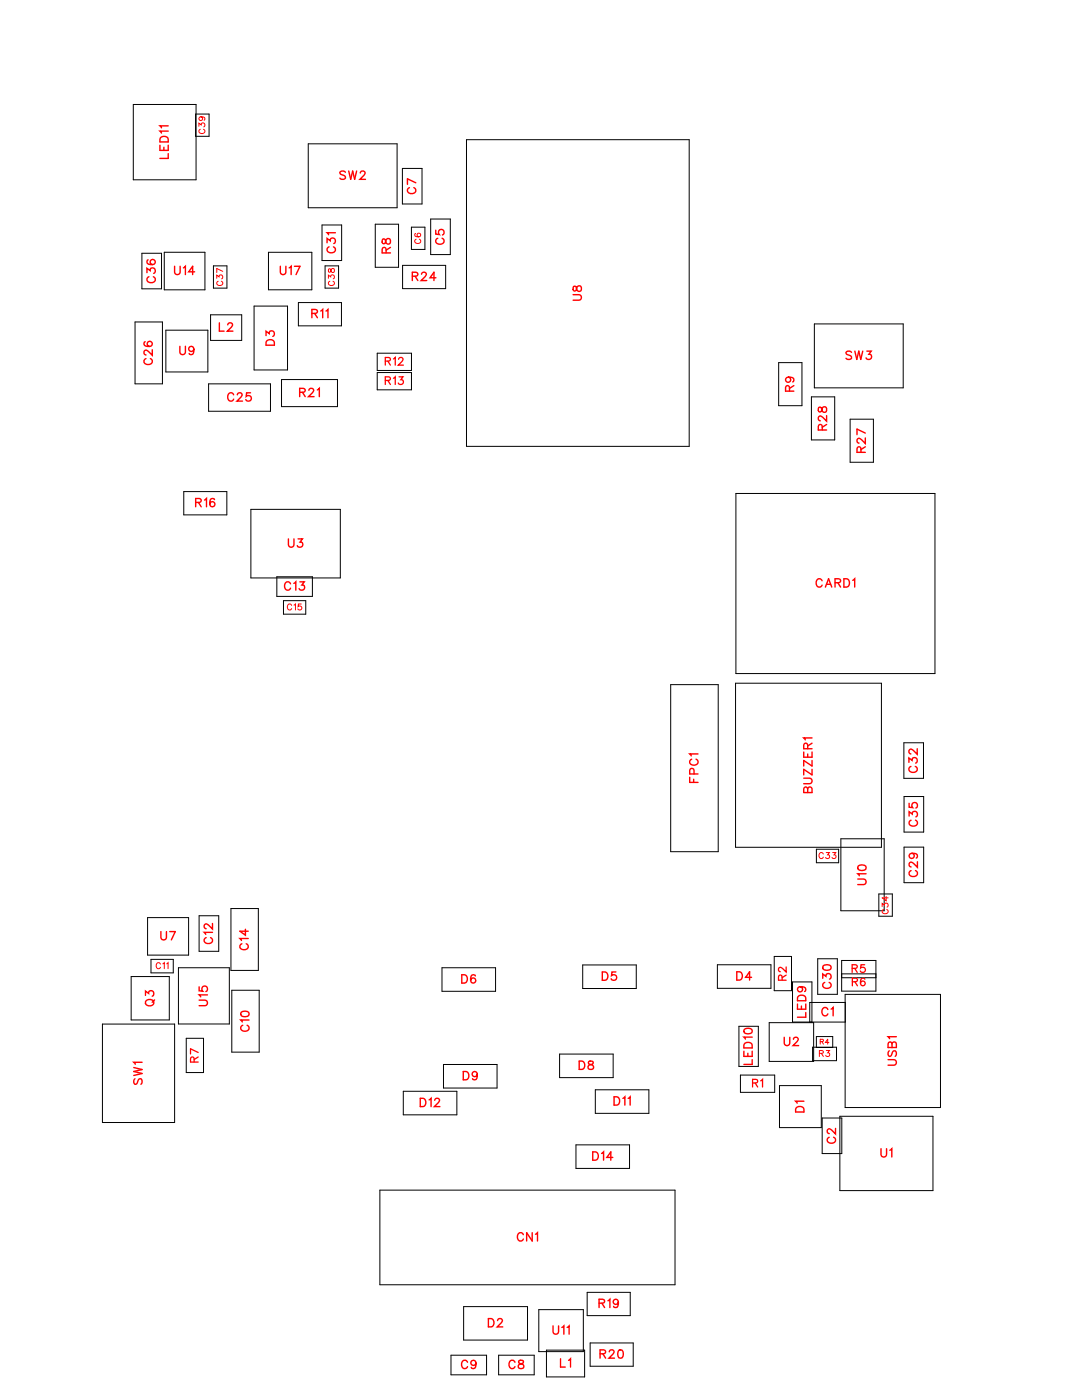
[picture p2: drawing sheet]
<svg xmlns="http://www.w3.org/2000/svg" width="93mm" height="119mm" viewBox="0 0 93 119" stroke-linecap="round" stroke-linejoin="round" font-family="sans-serif">
<g fill="none" stroke="#000" stroke-width=".09">
<path d="M11.4 8.9h5.3v6.4h-5.3zM16.7 9.7h1.1v1.9h-1.1zM26.3 12.3h7.6v5.4h-7.6zM27.5 19.2h1.6v3h-1.6zM32 19.1h2v3.7h-2zM34.3 14.4h1.7v3h-1.7zM35.1 19.4h1.2v1.9h-1.2zM36.7 18.7h1.7v3h-1.7zM39.8 11.9h19v26.2h-19zM11.5 27.5h2.4v5.3h-2.4zM12.1 21.6h1.7v3h-1.7zM14 21.5h3.5v3.2h-3.5z"/>
<path d="M14.2 28.2h3.5v3.5h-3.5zM17.8 32.8h5.3v2.3h-5.3zM18 26.9h2.6v2.1h-2.6zM18.2 22.7h1.2v1.9h-1.2zM21.7 26.1h2.8v5.5h-2.8zM22.9 21.5h3.7v3.2h-3.7zM24 32.4h4.8v2.3h-4.8zM25.5 25.8h3.6v2h-3.6zM27.7 22.7h1.2v1.9h-1.2zM32.2 30.1h2.9v1.5h-2.9zM32.2 31.8h2.9v1.5h-2.9zM34.3 22.6h3.7v2h-3.7z"/>
<path d="M66.4 30.9h2v3.7h-2zM69.2 33.9h2v3.6h-2zM69.5 27.6h7.6v5.5h-7.6zM72.5 35.8h2v3.6h-2zM15.7 41.9h3.7v2h-3.7zM21.4 43.5h7.6v5.8h-7.6zM23.6 49.2h3.1v1.7h-3.1zM24.2 51.3h1.9v1.1h-1.9zM57.2 58.4h4.1v14.3h-4.1zM62.8 58.3h12.4v14h-12.4zM62.8 42.1h17v15.4h-17zM12.6 78.3h3.5v3.2h-3.5z"/>
<path d="M17 78.1h1.7v3.1h-1.7zM19.7 77.5h2.3v5.3h-2.3zM69.7 72.5h1.9v1.1h-1.9zM71.7 71.6h3.7v6.1h-3.7zM75 76.3h1.1v1.9h-1.1zM77.1 63.4h1.7v3h-1.7zM77.1 72.3h1.7v3h-1.7zM77.1 68h1.7v3h-1.7zM8.7 87.4h6.2v8.4h-6.2zM11.2 83.3h3.2v3.7h-3.2zM12.9 81.9h1.9v1.1h-1.9zM15.2 82.6h4.4v4.8h-4.4z"/>
<path d="M15.9 88.6h1.5v2.9h-1.5zM19.8 84.5h2.3v5.3h-2.3zM34.4 93.1h4.6v2h-4.6zM37.7 82.6h4.6v2h-4.6zM37.8 90.8h4.6v2h-4.6zM47.7 89.9h4.6v2.1h-4.6zM49.1 97.7h4.6v2h-4.6zM49.7 82.3h4.6v2h-4.6zM50.8 93h4.6v2h-4.6zM61.2 82.3h4.6v2h-4.6zM63 87.6h1.7v3.4h-1.7zM63.2 91.7h2.9v1.5h-2.9z"/>
<path d="M65.6 87.3h3.8v3.3h-3.8zM66.1 81.6h1.4v2.9h-1.4zM66.5 92.6h3.6v3.6h-3.6zM69.3 87.2v-3.4h-1.7v3.4h4.5v-1.7h-3v1.7M69.3 89.4h2.1v1.1h-2.1zM69.6 88.4h1.4v1h-1.4zM69.8 81.8h1.6v3h-1.6zM70.1 95.4h1.7v3h-1.7zM71.7 95.2h7.9v6.4h-7.9zM71.8 82h2.9v2.6h-2.9zM71.8 83.4h2.9M71.8 83.1h2.9"/>
<path d="M72.1 84.8h8.1v9.7h-8.1zM32.4 101.6h25.2v8h-25.2zM38.5 115.6h3v1.7h-3zM39.6 111.5h5.4v2.8h-5.4zM42.5 115.6h3.1v1.7h-3.1zM46 111.7h3.8v3.6h-3.8zM46.6 115.2h3.3v2.3h-3.3zM50.1 110.3h3.7v2h-3.7zM50.3 114.6h3.7v2h-3.7z"/>
</g>
<g fill="none" stroke="#f00" stroke-width=".12">
<path d="M13.6 12.4v.4h.8v-.4M13.7 11.8a.39 .39 0 0 1 .7 .1v.2h-.8zM14 12.6v.2M14.4 11.2h-.8l.2 .2M14.4 10.7h-.8l.2 .2M14.4 13.1v.4h-.8M28.6 19.9h-.7l.1 .1M29.5 14.7l-.2-.1-.3 .1 .1 .2 .3 .1 .1 .2-.2 .1-.3-.1M29.8 14.6l.1 .7 .2-.7 .2 .7 .1-.7M30.7 14.8l.2-.2h.1l.1 .1-.1 .3-.3 .3h.5M34.9 16a.26 .26 0 0 0-.1 .3 .26 .26 0 0 0 .2 .2h.2a.26 .26 0 0 0 .3-.2 .26 .26 0 0 0-.2-.3M35.5 15.6l-.7-.3v.4"/>
<path d="M37.2 19.6v.4h.3a.25 .25 0 0 1 0-.4 .25 .25 0 0 1 .3 .1 .25 .25 0 0 1-.1 .3M12.4 29.2h-.1a.35 .35 0 0 0 .3 .4 .35 .35 0 0 0 .4-.2 .22 .22 0 0 0-.2-.3 .22 .22 0 0 0-.2 .2 .22 .22 0 0 0 .2 .3M12.5 30.6a.26 .26 0 0 0-.2 .3 .26 .26 0 0 0 .3 .2h.1a.26 .26 0 0 0 .3-.2 .26 .26 0 0 0-.2-.3M12.5 23.3v-.4l.3 .2a.24 .24 0 0 1 .4-.2 .24 .24 0 0 1-.1 .4M12.6 22.2a.35 .35 0 0 0 .2 .4 .35 .35 0 0 0 .4-.2 .22 .22 0 0 0-.2-.3 .22 .22 0 0 0-.2 .2 .22 .22 0 0 0 .2 .3M12.7 23.6a.26 .26 0 0 0-.2 .3 .26 .26 0 0 0 .3 .2h.2a.26 .26 0 0 0 .2-.2 .26 .26 0 0 0-.1-.3M13 29.8v.5l-.3-.3-.3-.1-.1 .1v.1l.2 .2M14.9 22.7v.5l.2 .2 .2-.1 .1-.6M15.3 29.6v.5l.2 .2 .3-.1v-.6M15.6 22.9l.2-.2v.7M16.5 29.8a.22 .22 0 0 1-.3 .2 .22 .22 0 0 1-.1-.4 .22 .22 0 0 1 .4 .1v.1a.34 .34 0 0 1-.2 .5l-.2-.1M16.6 23.2h-.5l.3-.5v.7"/>
<path d="M18.7 27.5v.8h.4M19.4 27.7l.2-.2h.1l.1 .2-.1 .2-.3 .4h.5M19.9 33.7a.26 .26 0 0 0-.3-.2 .26 .26 0 0 0-.2 .3v.2a.26 .26 0 0 0 .2 .2 .26 .26 0 0 0 .3-.1M20.3 33.7l.1-.2h.1l.2 .2-.1 .2-.4 .3h.5M21.4 33.5h-.4v.3a.25 .25 0 0 1 .4 0 .25 .25 0 0 1-.1 .4 .25 .25 0 0 1-.3-.1M22.7 28.6v-.3l.3 .2a.24 .24 0 0 1 .4-.2 .24 .24 0 0 1-.1 .4M22.8 29.1l.2-.1 .3 .1 .1 .4h-.7zM23.9 22.7v.5l.2 .2 .3-.1v-.6M24.7 22.9l.1-.2v.7M25.1 22.7h.5l-.3 .7M25.6 33.5l.4-.1v-.1l-.1-.2h-.3v.7M25.8 33.5l.2 .3"/>
<path d="M26.4 33.3l.1-.2h.1l.2 .2-.1 .2-.4 .3h.5M26.6 26.7h.4l.1-.2-.2-.1h-.3v.7M26.8 26.7l.3 .4M27.1 33.3l.1-.2v.7M27.4 26.5l.1-.1v.7M27.8 26.5l.2-.1v.7M27.9 20.7v-.4l.3 .2a.24 .24 0 0 1 .4-.1 .24 .24 0 0 1-.1 .4M28.1 21.1a.26 .26 0 0 0-.2 .3 .26 .26 0 0 0 .3 .2h.1a.26 .26 0 0 0 .3-.2 .26 .26 0 0 0-.2-.3M32.6 20.4v.4h.2l.3-.4a.24 .24 0 0 1 .2 .2 .24 .24 0 0 1-.2 .2l-.2-.1-.1-.3zM32.9 21.6v-.4l-.2-.1-.1 .2v.3h.7M33.3 21.1l-.4 .2M35.2 23.6l.4-.1 .1-.1-.2-.2h-.3v.7"/>
<path d="M35.4 23.6l.3 .3M36 23.4l.1-.2h.1l.2 .2-.1 .2-.4 .3h.5M37.2 23.7h-.5l.3-.5v.7M37.3 20.3a.26 .26 0 0 0-.1 .3 .26 .26 0 0 0 .2 .2h.2a.26 .26 0 0 0 .3-.2 .26 .26 0 0 0-.2-.3M48.9 25.1h.5l.2 .2-.1 .3h-.6M48.9 24.5v.3h.2l.3-.4a.24 .24 0 0 1 .2 .2 .24 .24 0 0 1-.2 .3l-.2-.1-.1-.3zM67.3 32.2a.22 .22 0 0 1 .1 .3 .22 .22 0 0 1-.3 .1 .22 .22 0 0 1 0-.4h.2a.34 .34 0 0 1 .4 .3l-.1 .1M67.4 33.4l-.1-.4-.1-.1-.2 .2v.3h.7M67.7 32.9l-.3 .2M69.9 34.8v.3h.1l.3-.4a.24 .24 0 0 1 .2 .2 .24 .24 0 0 1-.2 .3l-.1-.1-.1-.3zM70.2 36.7l-.1-.4-.2-.1-.1 .2v.3h.7M70.5 35.5v.4l-.3-.3-.3-.1-.1 .1v.2l.2 .1"/>
<path d="M70.5 36.2l-.3 .3M72.6 30.1l-.1-.1-.3 .1v.1l.4 .3v.1l-.1 .1-.3-.1M72.9 30l.2 .7 .2-.7 .1 .7 .2-.7M73.5 38.6l-.1-.4-.1-.1-.2 .2v.3h.7M73.8 37.4v.4l-.3-.3-.2-.1-.2 .1v.2l.2 .1M73.8 38.1l-.3 .3M73.8 37l-.7-.4v.5M74 30h.3l-.2 .2a.24 .24 0 0 1 .2 .4 .24 .24 0 0 1-.4-.1M16.7 42.9l.4-.1 .1-.1-.2-.2h-.3v.7M16.9 42.9l.3 .3M17.4 42.7l.2-.2v.7M18.3 42.6a.35 .35 0 0 0-.5 .2 .35 .35 0 0 0 .3 .4 .22 .22 0 0 0 .2-.2 .22 .22 0 0 0-.2-.2 .22 .22 0 0 0-.2 .2"/>
<path d="M24.6 46v.5l.2 .2 .2-.1 .1-.6M24.8 49.8a.26 .26 0 0 0-.3-.2 .26 .26 0 0 0-.2 .3v.2a.26 .26 0 0 0 .2 .3 .26 .26 0 0 0 .3-.2M25.1 49.8l.1-.2v.8M25.4 46h.4l-.2 .3a.24 .24 0 0 1 .2 .3 .24 .24 0 0 1-.4 0M25.6 49.6h.4l-.2 .3a.24 .24 0 0 1 .1 .4 .24 .24 0 0 1-.4-.1M70.1 49.6a.26 .26 0 0 0-.3-.2 .26 .26 0 0 0-.2 .3v.1a.26 .26 0 0 0 .2 .3 .26 .26 0 0 0 .3-.2M70.4 50.1l.3-.7 .3 .7M70.5 49.9h.4M71.2 49.7h.4l.1-.2-.5-.1v.7M71.5 49.7l.2 .4M72 49.4h.2a.38 .38 0 0 1 .3 .3 .38 .38 0 0 1-.3 .4h-.2zM72.8 49.5l.1-.1v.7"/>
<path d="M13.7 79.5v.5l.2 .2 .3-.1v-.6M14.5 79.5h.5l-.4 .7M18.1 79.6h-.7l.2 .1M18.1 78.8v.5l-.3-.4-.2-.1-.2 .2v.1l.2 .1M20.9 79.3v.5l-.4-.3h.7M58.8 66.3v.5h.8M59 64.8a.26 .26 0 0 0-.2 .3 .26 .26 0 0 0 .3 .2h.2a.26 .26 0 0 0 .3-.2 .26 .26 0 0 0-.2-.3M59.2 66.5v.3M59.2 66v-.4h-.3l-.1 .4h.8M59.6 64.3h-.8l.2 .2M68.6 66.4h.5l.2 .2-.1 .2-.6 .1M68.6 64.2v.4h.7v-.4"/>
<path d="M68.9 67.3l-.1-.1h-.2v.4h.7v-.3l-.2-.1h-.2v.4M68.9 63.9v-.4l-.3-.1v.5h.7M68.9 64.3v.3M69.3 63h-.7l.1 .1M69.3 65.6v.5l-.7-.5v.5M69.3 64.9v.5l-.7-.5v.5M69.3 63.4l-.4 .3M73.2 75h.5l.2 .2-.1 .2-.6 .1M73.2 73.9l.3-.1a.3 .3 0 0 1 .4 .3 .38 .38 0 0 1-.4 .2 .38 .38 0 0 1-.3-.3zM73.9 74.6h-.7l.1 .1M77.5 65v-.3l.3 .2a.24 .24 0 0 1 .4-.2 .24 .24 0 0 1-.1 .4M77.6 69.6v-.3l.2 .2a.24 .24 0 0 1 .4-.2 .24 .24 0 0 1-.1 .4"/>
<path d="M77.6 68.5v.4h.3a.25 .25 0 0 1 0-.4 .25 .25 0 0 1 .3 .1 .25 .25 0 0 1-.1 .3M77.7 65.4a.26 .26 0 0 0-.2 .3 .26 .26 0 0 0 .3 .2h.2a.26 .26 0 0 0 .3-.2 .26 .26 0 0 0-.2-.3M77.7 74.3a.26 .26 0 0 0-.1 .3 .26 .26 0 0 0 .2 .2h.2a.26 .26 0 0 0 .3-.2 .26 .26 0 0 0-.2-.3M77.7 70a.26 .26 0 0 0-.1 .3 .26 .26 0 0 0 .2 .2h.2a.26 .26 0 0 0 .3-.2 .26 .26 0 0 0-.2-.3M77.8 72.8a.22 .22 0 0 1 .2 .3 .22 .22 0 0 1-.4 .1 .22 .22 0 0 1 .1-.4h.1a.34 .34 0 0 1 .5 .3l-.1 .1M78.3 63.9v.5l-.4-.4-.2-.1-.2 .2v.1l.2 .1M78.3 73.5v.5l-.4-.3-.2-.1-.1 .1v.1l.1 .2M11.4 91.1l.7 .2-.7 .1 .7 .2-.7 .2M11.5 92l-.1 .2 .1 .3h.2l.2-.5h.1l.1 .2-.1 .3M12.1 90.6h-.7l.1 .2M12.4 84.9v-.3l.3 .2a.24 .24 0 0 1 .4-.2 .24 .24 0 0 1-.1 .4M12.5 85.4a.35 .35 0 0 1 .4-.1 .35 .35 0 0 1 .2 .4 .33 .33 0 0 1-.5 .1 .33 .33 0 0 1-.1-.4z"/>
<path d="M13.2 85.3l-.2 .2M17 85.3h.5l.2 .2-.1 .3h-.6M17 84.2v.3l.3 .1a.25 .25 0 0 1 0-.4 .25 .25 0 0 1 .4 0 .25 .25 0 0 1-.1 .4M17.6 80a.26 .26 0 0 0-.2 .3 .26 .26 0 0 0 .3 .2h.2a.26 .26 0 0 0 .2-.2 .26 .26 0 0 0-.1-.3M17.7 84.9h-.7l.1 .2M20.6 86.4l.2-.1a.3 .3 0 0 1 .4 .2 .38 .38 0 0 1-.3 .3 .38 .38 0 0 1-.4-.3zM20.6 80.5a.26 .26 0 0 0-.1 .3 .26 .26 0 0 0 .2 .2h.2a.26 .26 0 0 0 .3-.2 .26 .26 0 0 0-.2-.3M20.7 87.5a.26 .26 0 0 0-.2 .3 .26 .26 0 0 0 .3 .2h.2a.26 .26 0 0 0 .2-.2 .26 .26 0 0 0-.1-.3M21.2 80.1h-.7l.1 .1M21.2 87h-.7l.2 .2M35.9 93.7h.2a.38 .38 0 0 1 .2 .4 .38 .38 0 0 1-.2 .3h-.2zM36.6 93.8l.2-.1v.7"/>
<path d="M37.1 93.9l.1-.2h.2l.1 .1-.1 .3-.3 .3h.4M39.4 83.2h.2a.38 .38 0 0 1 .3 .3 .38 .38 0 0 1-.3 .4h-.2zM39.5 91.4h.3a.38 .38 0 0 1 .2 .4 .38 .38 0 0 1-.2 .3h-.3zM40.6 83.3l-.1-.1a.35 .35 0 0 0-.4 .3 .35 .35 0 0 0 .3 .4 .22 .22 0 0 0 .2-.2 .22 .22 0 0 0-.2-.3 .22 .22 0 0 0-.2 .2M40.7 91.7a.22 .22 0 0 1-.3 .2 .22 .22 0 0 1-.1-.4 .22 .22 0 0 1 .4 0v.2a.34 .34 0 0 1-.3 .4l-.1-.1M49.4 90.5h.3a.38 .38 0 0 1 .2 .4 .38 .38 0 0 1-.2 .3h-.3zM50.2 90.6v.2l.3 .1 .1 .1a.24 .24 0 0 1-.2 .3 .24 .24 0 0 1-.2-.3l.4-.3v-.1zM50.6 98.3h.2a.38 .38 0 0 1 .3 .3 .38 .38 0 0 1-.3 .4h-.2zM51.3 98.4l.2-.1v.7M51.4 82.9h.2a.38 .38 0 0 1 .3 .4 .38 .38 0 0 1-.3 .3h-.2zM52.3 98.8h-.5l.3-.5v.7M52.4 93.6h.2a.38 .38 0 0 1 .3 .3 .38 .38 0 0 1-.3 .4h-.2z"/>
<path d="M52.5 82.9h-.3v.3a.25 .25 0 0 1 .4 0 .25 .25 0 0 1-.1 .4 .25 .25 0 0 1-.4-.1M53.1 93.7l.2-.1v.7M53.6 93.7l.2-.1v.7M62.9 82.9h.2a.38 .38 0 0 1 .2 .4 .38 .38 0 0 1-.2 .3h-.2zM63.5 89.7v.4h.7v-.4M63.5 89.1a.39 .39 0 0 1 .7 .1v.2h-.7zM63.5 87.8l.3-.1a.3 .3 0 0 1 .4 .3 .38 .38 0 0 1-.4 .2 .38 .38 0 0 1-.3-.3zM63.8 89.9v.2M64.1 83.4h-.5l.4-.5v.7M64.2 88.5h-.7l.1 .2M64.2 90.4v.4h-.7M66.9 88.5v.5l.2 .2 .2-.1 .1-.6"/>
<path d="M67.7 88.7l.1-.2h.2l.1 .1-.1 .3-.3 .3h.4M68 94.5l.2-.1 .3 .1 .1 .4h-.7zM68 85.7v.4h.7v-.4M68.1 85.1a.39 .39 0 0 1 .6 .1v.2h-.7zM68.3 84.2a.22 .22 0 0 1 .2 .3 .22 .22 0 0 1-.4 .1 .22 .22 0 0 1 0-.4h.2a.34 .34 0 0 1 .4 .3l-.1 .1M68.4 85.8v.3M68.6 94h-.7l.1 .1M68.7 86.4v.4h-.7M70.2 83.5v-.4l.3 .2a.24 .24 0 0 1 .3-.2 .24 .24 0 0 1 0 .4M70.2 82.4l.3-.1a.3 .3 0 0 1 .4 .3 .38 .38 0 0 1-.4 .2 .38 .38 0 0 1-.3-.3zM70.4 83.8a.26 .26 0 0 0-.2 .3 .26 .26 0 0 0 .3 .2h.1a.26 .26 0 0 0 .3-.2 .26 .26 0 0 0-.2-.3M70.6 86.1a.26 .26 0 0 0-.3-.1 .26 .26 0 0 0-.2 .2v.2a.26 .26 0 0 0 .2 .3 .26 .26 0 0 0 .3-.2"/>
<path d="M70.7 97a.26 .26 0 0 0-.1 .3 .26 .26 0 0 0 .2 .2h.2a.26 .26 0 0 0 .3-.2 .26 .26 0 0 0-.2-.3M70.9 86.1l.2-.1v.7M71.3 96.3v.5l-.4-.4-.2-.1-.1 .2v.1l.1 .1M75.2 98v.5l.2 .2 .2-.1v-.6M75.8 90.4h.5l.2 .2-.1 .3h-.6M75.9 89.7l-.1 .1 .1 .3h.1l.2-.4h.2l.1 .1-.1 .3M75.9 98.1l.2-.1v.7M76.1 89.1l-.1-.2h-.2v.5h.7v-.3l-.2-.2-.2 .1v.4M76.5 88.5h-.7l.1 .1M39.9 116.2a.26 .26 0 0 0-.3-.1 .26 .26 0 0 0-.2 .2v.2a.26 .26 0 0 0 .2 .3 .26 .26 0 0 0 .3-.2M40.6 116.3a.22 .22 0 0 1-.3 .2 .22 .22 0 0 1-.1-.4 .22 .22 0 0 1 .4 .1v.1a.34 .34 0 0 1-.3 .5l-.1-.1M41.7 112.5h.2a.38 .38 0 0 1 .2 .4 .38 .38 0 0 1-.2 .3h-.2z"/>
<path d="M42.5 112.7l.1-.2h.1l.2 .1-.1 .3-.4 .3h.5M43.9 116.2a.26 .26 0 0 0-.3-.1 .26 .26 0 0 0-.2 .2v.2a.26 .26 0 0 0 .2 .3 .26 .26 0 0 0 .3-.2M44.3 116.1v.2l.3 .1 .1 .1a.24 .24 0 0 1-.2 .3 .24 .24 0 0 1-.3-.3l.5-.3-.1-.1zM44.7 105.4a.26 .26 0 0 0-.3-.2 .26 .26 0 0 0-.3 .3v.1a.26 .26 0 0 0 .3 .3 .26 .26 0 0 0 .3-.2M45.4 105.2v.7l-.5-.7v.7M45.7 105.3l.2-.1v.7M47.2 113.1v.5l.2 .2 .2-.1 .1-.6M47.8 115.9v.7h.4M47.9 113.3l.2-.2v.7M48.4 113.3l.2-.2v.7M48.5 116.1l.2-.2v.7M51.1 111.2h.4l.1-.2-.2-.1h-.3v.7"/>
<path d="M51.2 115.5h.4l.1-.2-.2-.1h-.3v.7M51.3 111.2l.3 .4M51.4 115.5l.3 .4M51.9 111l.1-.1v.7M52 115.3l.1-.1h.2l.1 .1-.1 .2-.3 .4h.4M52.8 111.1a.22 .22 0 0 1-.3 .2 .22 .22 0 0 1-.1-.4 .22 .22 0 0 1 .3 .1l.1 .1a.34 .34 0 0 1-.3 .5l-.2-.1M52.8 115.2h.1a.37 .37 0 0 1 .3 .3 .37 .37 0 0 1-.3 .4 .45 .45 0 0 1-.1-.7z"/>
</g>
<g fill="none" stroke="#f00" stroke-width=".09">
<path d="M17 10.8v-.3l.2 .2a.17 .17 0 0 1 .2-.2 .17 .17 0 0 1 0 .3M17.1 11a.19 .19 0 0 0-.1 .2 .19 .19 0 0 0 .2 .2h.1a.19 .19 0 0 0 .2-.2 .19 .19 0 0 0-.1-.2M17.1 10a.16 .16 0 0 1 .2 .2 .16 .16 0 0 1-.3 0 .16 .16 0 0 1 0-.2h.5l-.1 .3M35.5 19.9h-.1a.22 .22 0 0 0 .2 .3 .22 .22 0 0 0 .2-.3 .16 .16 0 0 0-.2 .1 .16 .16 0 0 0 .1 .2M18.5 23.7v-.2l.2 .1a.17 .17 0 0 1 .3-.1 .17 .17 0 0 1-.1 .3M18.6 24a.19 .19 0 0 0-.1 .2 .19 .19 0 0 0 .2 .2h.1a.19 .19 0 0 0 .2-.2 .19 .19 0 0 0-.1-.2M19 23.2l-.5-.3v.4M28 23.7v-.2l.2 .1a.17 .17 0 0 1 .3-.1 .17 .17 0 0 1-.1 .3M28 23v.2h.2a.21 .21 0 0 1 .1-.2 .21 .21 0 0 1 .2 0v.1l-.1 .2-.1-.1-.1-.2zM28.1 24a.19 .19 0 0 0-.1 .2 .19 .19 0 0 0 .2 .2h.1a.19 .19 0 0 0 .2-.2 .19 .19 0 0 0-.1-.2M35.5 20.4a.19 .19 0 0 0-.1 .2 .19 .19 0 0 0 .2 .2h.1a.19 .19 0 0 0 .2-.2 .19 .19 0 0 0-.1-.2M24.9 51.7a.19 .19 0 0 0-.2-.2 .19 .19 0 0 0-.2 .2v.2a.19 .19 0 0 0 .2 .1 .19 .19 0 0 0 .2-.1"/>
<path d="M25.1 51.6l.1-.1v.5M25.7 51.5h-.2l-.1 .3a.18 .18 0 0 1 .3-.1 .18 .18 0 0 1 0 .3 .18 .18 0 0 1-.3 0M70.2 72.9a.19 .19 0 0 0-.2-.2 .19 .19 0 0 0-.1 .2v.2a.19 .19 0 0 0 .1 .2 .19 .19 0 0 0 .2-.2M70.5 72.7h.3l-.2 .2a.17 .17 0 0 1 .1 .3 .17 .17 0 0 1-.3 0M71 72.7h.3l-.1 .2a.17 .17 0 0 1 .1 .3 .17 .17 0 0 1-.3 0M75.3 77.4v-.3l.2 .1a.17 .17 0 0 1 .2-.1 .17 .17 0 0 1 0 .3M75.4 77.6a.19 .19 0 0 0-.1 .2 .19 .19 0 0 0 .2 .2h.1a.19 .19 0 0 0 .2-.2 .19 .19 0 0 0-.1-.2M75.6 76.5v.4l-.3-.3h.5M13.7 82.3a.19 .19 0 0 0-.2-.2 .19 .19 0 0 0-.2 .2v.2a.19 .19 0 0 0 .2 .2 .19 .19 0 0 0 .2-.2M13.9 82.2l.1-.1v.6M14.2 82.2l.1-.1v.6M69.9 89.9h.3v-.2l-.3-.1v.5"/>
<path d="M70 88.9h.2v-.2h-.2v.4M70.1 89.9l.1 .2M70.1 88.9l.2 .2M70.5 89.6h.3l-.2 .2a.17 .17 0 0 1 .1 .3 .17 .17 0 0 1-.2 0M70.7 89h-.3l.2-.3v.4"/>
</g>
<g fill="none" stroke="#f00" stroke-width=".11">
<path d="M32.9 30.8h.3l.1-.2-.4-.1v.7M32.9 32.5l.3-.1 .1-.2h-.4v.6M33.1 30.8l.2 .4M33.1 32.5l.2 .3M33.6 30.6l.1-.1v.7M33.6 32.3l.1-.1v.6M34 30.7l.1-.2 .3 .1-.4 .6h.4M34 32.2h.4l-.2 .2a.22 .22 0 0 1 .2 .4 .22 .22 0 0 1-.4-.1M16.6 90.6l-.1-.4h-.2v.4h.6M16.9 90.2l-.3 .2M16.9 89.8l-.6-.3v.4M64.2 92.4h.4v-.2l-.4-.1v.7"/>
<path d="M64.4 92.4l.2 .4M64.9 92.2l.2-.1v.7M66.7 83.6v-.3l-.2-.1-.1 .4h.7M67.1 82.5v.4l-.6-.4-.1 .3 .2 .1M67.1 83.2l-.4 .2M72.7 82.6h.4v-.2l-.4-.1v.7M72.7 83.8l.4-.1v-.2h-.4v.6M72.9 82.6l.2 .4M72.9 83.8l.3 .3M73.8 82.3h-.3l-.1 .3a.23 .23 0 0 1 .4 0 .23 .23 0 0 1-.1 .3 .23 .23 0 0 1-.3-.1M73.8 83.6v-.1a.32 .32 0 0 0-.4 .2 .32 .32 0 0 0 .2 .4 .2 .2 0 0 0 .2-.2 .2 .2 0 0 0-.2-.2 .2 .2 0 0 0-.2 .2"/>
</g>
<g font-size="1.2" fill="#fff">
<text x="14.7" y="13.6" transform="rotate(-90 14.7 13.6)">LED11</text>
<text x="28.9" y="15.6">SW2</text>
<text x="35.8" y="16.6" transform="rotate(-90 35.8 16.6)">C7</text>
<text x="14.8" y="23.7">U14</text>
<text x="23.9" y="23.7">U17</text>
<text x="28.9" y="21.6" transform="rotate(-90 28.9 21.6)">C31</text>
<text x="33.6" y="21.6" transform="rotate(-90 33.6 21.6)">R8</text>
<text x="38.2" y="20.9" transform="rotate(-90 38.2 20.9)">C5</text>
<text x="13.5" y="24.2" transform="rotate(-90 13.5 24.2)">C36</text>
<text x="18.7" y="28.6">L2</text>
<text x="23.7" y="29.5" transform="rotate(-90 23.7 29.5)">D3</text>
<text x="26.5" y="27.4">R11</text>
<text x="35.1" y="24.2">R24</text>
<text x="49.9" y="25.7" transform="rotate(-90 49.9 25.7)">U8</text>
<text x="13.3" y="31.2" transform="rotate(-90 13.3 31.2)">C26</text>
<text x="15.3" y="30.6">U9</text>
<text x="19.4" y="34.5">C25</text>
<text x="25.5" y="34.1">R21</text>
<text x="68" y="33.4" transform="rotate(-90 68 33.4)">R9</text>
<text x="72.1" y="31">SW3</text>
<text x="70.8" y="36.8" transform="rotate(-90 70.8 36.8)">R28</text>
<text x="74.1" y="38.7" transform="rotate(-90 74.1 38.7)">R27</text>
<text x="16.6" y="43.5">R16</text>
<text x="24.5" y="47">U3</text>
<text x="24.2" y="50.7">C13</text>
<text x="69.6" y="50.4">CARD1</text>
<text x="78.6" y="66" transform="rotate(-90 78.6 66)">C32</text>
<text x="59.8" y="66.8" transform="rotate(-90 59.8 66.8)">FPC1</text>
<text x="69.6" y="67.7" transform="rotate(-90 69.6 67.7)">BUZZER1</text>
<text x="78.6" y="70.5" transform="rotate(-90 78.6 70.5)">C35</text>
<text x="74.2" y="75.5" transform="rotate(-90 74.2 75.5)">U10</text>
<text x="78.6" y="74.9" transform="rotate(-90 78.6 74.9)">C29</text>
<text x="13.7" y="80.5">U7</text>
<text x="18.4" y="80.6" transform="rotate(-90 18.4 80.6)">C12</text>
<text x="21.5" y="81.1" transform="rotate(-90 21.5 81.1)">C14</text>
<text x="51.3" y="83.9">D5</text>
<text x="62.8" y="83.9">D4</text>
<text x="13.4" y="85.9" transform="rotate(-90 13.4 85.9)">Q3</text>
<text x="18" y="85.9" transform="rotate(-90 18 85.9)">U15</text>
<text x="21.5" y="88" transform="rotate(-90 21.5 88)">C10</text>
<text x="39.3" y="84.2">D6</text>
<text x="66.8" y="89.5">U2</text>
<text x="69" y="86.9" transform="rotate(-90 69 86.9)">LED9</text>
<text x="70.1" y="87">C1</text>
<text x="71.2" y="84.4" transform="rotate(-90 71.2 84.4)">C30</text>
<text x="12.4" y="92.6" transform="rotate(-90 12.4 92.6)">SW1</text>
<text x="35.8" y="94.7">D12</text>
<text x="39.5" y="92.4">D9</text>
<text x="49.4" y="91.5">D8</text>
<text x="52.3" y="94.6">D11</text>
<text x="64.5" y="90.9" transform="rotate(-90 64.5 90.9)">LED10</text>
<text x="68.9" y="94.9" transform="rotate(-90 68.9 94.9)">D1</text>
<text x="76.8" y="91" transform="rotate(-90 76.8 91)">USB1</text>
<text x="50.5" y="99.3">D14</text>
<text x="71.6" y="97.6" transform="rotate(-90 71.6 97.6)">C2</text>
<text x="75.1" y="99">U1</text>
<text x="44.1" y="106.2">CN1</text>
<text x="41.6" y="113.5">D2</text>
<text x="51.1" y="111.9">R19</text>
<text x="39.3" y="117.1">C9</text>
<text x="43.4" y="117.1">C8</text>
<text x="47.1" y="114.1">U11</text>
<text x="47.8" y="116.9">L1</text>
<text x="51.1" y="116.2">R20</text>
</g>
<g font-size="1.1" fill="#fff">
<text x="32.8" y="31.4">R12</text>
<text x="32.8" y="33.1">R13</text>
<text x="67.3" y="83.7" transform="rotate(-90 67.3 83.7)">R2</text>
<text x="72.6" y="83.2">R5</text>
<text x="72.7" y="84.4">R6</text>
<text x="17.2" y="90.7" transform="rotate(-90 17.2 90.7)">R7</text>
<text x="64.2" y="93">R1</text>
</g>
<g font-size=".9" fill="#fff">
<text x="17.7" y="11.4" transform="rotate(-90 17.7 11.4)">C39</text>
<text x="36.1" y="20.8" transform="rotate(-90 36.1 20.8)">C6</text>
<text x="19.2" y="24.4" transform="rotate(-90 19.2 24.4)">C37</text>
<text x="28.7" y="24.4" transform="rotate(-90 28.7 24.4)">C38</text>
<text x="24.5" y="52.3">C15</text>
<text x="69.8" y="73.5">C33</text>
<text x="13.3" y="82.9">C11</text>
<text x="76" y="78" transform="rotate(-90 76 78)">C34</text>
<text x="69.9" y="90.4">R3</text>
</g>
<text font-size=".7" fill="#fff" x="69.9" y="89.3">R4</text>
</svg>
